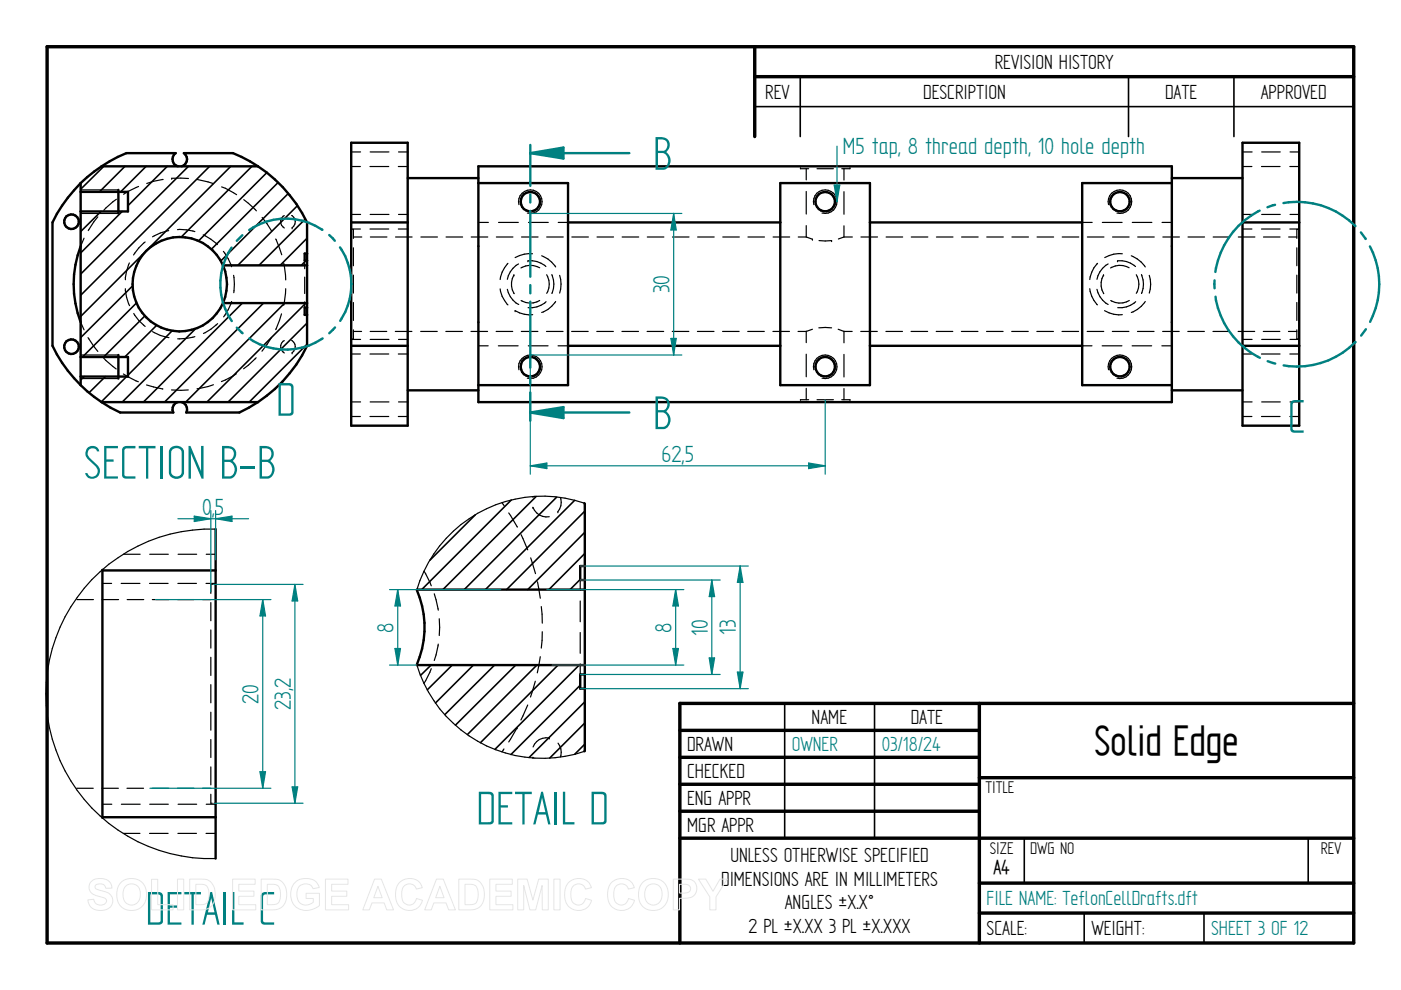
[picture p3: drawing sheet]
<svg xmlns="http://www.w3.org/2000/svg" width="297mm" height="210mm" viewBox="0 0 297 210" stroke-linecap="round" stroke-linejoin="round" font-family="sans-serif">
<g fill="none" stroke="#000" stroke-width=".72">
<path d="M10 9.9h277v190h-277zM160 9.9v19.1M160 16.3h127M144.1 154.9h63.5M207.6 149.1v50.8M287 149.1h-142.9v50.8M144.1 160.6h63.5M144.1 166.3h63.5M144.1 172h63.5M144.1 177.7h142.9M207.6 164.9h79.4M207.6 187.2h79.4"/>
<path d="M207.6 193.6h79.4"/>
</g>
<path d="M169.7 16.3v12.7M239.3 16.3v12.7M261.6 16.3v12.7M160 22.6h127M166.4 149.1v28.6M185.4 149.1v28.6M217.2 177.8v9.4M277.4 177.8v9.4M229.9 193.6v6.3M255.3 193.6v6.3" fill="none" stroke="#000" stroke-width=".34"/>
<g fill="none" stroke="#000" stroke-width=".51">
<path d="M74.5 30.3h11.9v60h-11.9zM86.4 37.8h15M101.4 35.3h147.1v50h-147.1zM101.4 38.8h19v42.9h-19M165.4 38.8h19v42.9h-19zM248.5 37.8h14.9M248.5 38.8h-19.1v42.9h19.1M263.4 30.3h12.1v60h-12.1zM74.5 47.2h11.9M120.4 47.2h45M184.4 47.2h45M263.4 47.2h12.1"/>
<path d="M74.5 73.3h11.9M120.4 73.3h45M184.4 73.3h45M263.4 73.3h12.1M86.4 82.8h15M248.5 82.8h14.9"/>
<circle cx="112.4" cy="42.7" r="2.07"/>
<circle cx="175" cy="42.7" r="2.07"/>
<circle cx="237.5" cy="42.7" r="2.06"/>
<circle cx="112.4" cy="77.8" r="2.07"/>
<circle cx="175" cy="77.8" r="2.07"/>
<circle cx="237.5" cy="77.8" r="2.06"/>
</g>
<g fill="none" stroke="#000" stroke-width=".25">
<path d="M74.5 32.2h2M74.5 35.3h1.9M78.4 35.3h4M78.5 32.2h4M84.5 35.3h1.9M84.5 32.2h1.9M169.7 35.6v.2h1.7M169.7 35.3v.1M170.9 35.8v2.3M173.2 35.8h3.5M178.9 35.8v2.4M180.2 35.6v.2h-1.7"/>
<path d="M180.2 35.3v.1M263.4 35.3h2M263.4 32.2h2.1M267.5 35.3h3.9M267.5 32.2h3.9M273.5 35.3h2M273.5 32.2h2M74.5 48.6h.1M74.5 45.5h2M74.5 48.6h1.9M74.8 48.6l.1 1.9M74.9 50.2h1.8"/>
<path d="M74.9 52.5v3.8M74.9 58.3v3.8M78.4 48.6h4M78.5 45.5h4M78.5 50.2h3.5M83.9 50.2h3.5M84.5 48.6h1.9M84.5 45.5h1.9M89.2 50.2h3.5M94.6 50.2h3.5M99.9 50.2h3.5M101.4 47.2h2.1"/>
<path d="M105.2 50.2h3.6M105.7 47.2h4.2M107.7 55.8a6.4 6.4 0 0 0-1.7 3.5M109 58.3h.1M109 58.3a3.9 3.9 0 0 0 0 4M109.9 56a4.8 4.8 0 0 0-2.3 3.2M110 43.4a2.5 2.5 0 0 1 2.2-3.1 2.5 2.5 0 0 1 2.7 2.7 2.5 2.5 0 0 1-3.1 2.2M110.6 50.2h3.5M111.9 55.3h.1M112 55.3a4.9 4.9 0 0 1 3.7 1.2M112.1 47.2h4.1M112.9 53.8a6.3 6.3 0 0 0-3.7 .8"/>
<path d="M114.4 56.8a4 4 0 0 0-4 0M114.8 54.2a6 6 0 0 1 3 2.4M115.9 50.2h3.5M115.9 58.3a3.8 3.8 0 0 1 0 3.9M117 58.2a5 5 0 0 1 0 4M118.4 47.2h2M118.7 58.4a6.1 6.1 0 0 1 0 3.7M121.2 50.2h3.6M126.6 50.2h3.5M131.9 50.2h3.5M137.2 50.2h3.6M142.6 50.2h3.5"/>
<path d="M147.9 50.2h3.5M153.2 50.2h3.6M158.6 50.2h3.5M163.9 50.2h3.5M169.2 50.2h1.8M170.9 47.8v2.4l1.4 .5M170.9 40.6v4.8M172.3 50.7h.1M172.5 43.4a2.51 2.51 0 0 1 2.3-3.1 2.51 2.51 0 0 1 2.7 2.7 2.51 2.51 0 0 1-3.2 2.2M173.6 51h2.7M176.3 51h.1M178.9 40.6v4.8"/>
<path d="M178.9 47.9v2.3M178.9 50.2h1.8M178.9 50.2l-1.1 .5M182.5 50.2h3.6M187.9 50.2h3.5M193.2 50.2h3.5M198.5 50.2h3.6M203.9 50.2h3.5M209.2 50.2h3.5M214.5 50.2h3.6M219.9 50.2h3.5M225.2 50.2h3.5"/>
<path d="M229.4 47.2h2.2M230.5 50.2h3.6M232.7 55.8a5.6 5.6 0 0 0-1.6 3.5M233.7 47.2h4.2M234 58.3a3.9 3.9 0 0 0 0 4M234 58.3h.1M234.9 56a4.8 4.8 0 0 0-2.3 3.2M235 43.4a2.5 2.5 0 0 1 2.2-3.1 2.5 2.5 0 0 1 2.7 2.7 2.5 2.5 0 0 1-3.1 2.2M235.9 50.2h3.5M236.9 55.3h.1M237 55.3a4.9 4.9 0 0 1 3.7 1.2M238 53.8a6.2 6.2 0 0 0-3.8 .8"/>
<path d="M239.4 56.8a3.9 3.9 0 0 0-3.9 0M239.9 54.2a6.5 6.5 0 0 1 2.9 2.4M240.1 47.2h4.1M240.9 58.3a3.8 3.8 0 0 1 0 3.9M241.2 50.2h3.5M242 58.2a5 5 0 0 1 0 4M243.7 58.4a6.1 6.1 0 0 1 0 3.7M246.4 47.2h2.1M246.5 50.2h3.6M251.9 50.2h3.5M257.2 50.2h3.5M262.5 50.2h3.6"/>
<path d="M263.4 48.6h2M263.4 45.5h2.1M267.5 48.6h3.9M267.5 45.5h3.9M267.9 50.2h3.5M273.2 50.2h1.8M273.5 48.6h2M273.5 45.5h2M275 52.5v3.8M275 58.3v3.8M275.1 48.6h-.1v1.9M275.3 48.6h.2"/>
<path d="M74.5 71.8h.1M74.5 75.1h1.9M74.5 72h2M74.9 70.3h1.8M74.9 64.1v3.8M74.9 69.9v1.9h-.1M78.4 75.1h4M78.5 70.3h3.5M78.5 72h4M83.8 70.3h3.5M84.5 75.1h1.9M84.5 72h1.9"/>
<path d="M89.2 70.3h3.5M94.5 70.3h3.5M99.9 70.3h3.5M101.4 73.3h2.1M105.2 70.3h3.5M105.7 73.3h4.2M106 61.3a5.8 5.8 0 0 0 1.7 3.3M107.6 61.3a4.7 4.7 0 0 0 2.4 3.3M109.2 65.9h.1M109.2 65.9a6 6 0 0 0 3.7 .8M110 78.4a2.5 2.5 0 0 1 2.2-3.1 2.5 2.5 0 0 1 2.7 2.7 2.5 2.5 0 0 1-3.1 2.2M110.5 70.3h3.5"/>
<path d="M112 73.3h4.2M114.4 63.7a3.8 3.8 0 0 1-3.9 0M115.8 64a4.9 4.9 0 0 1-3.8 1.2M115.9 70.3h3.5M117.8 63.9a6 6 0 0 1-3 2.4M118.3 73.3h2.1M121.2 70.3h3.5M126.5 70.3h3.5M131.9 70.3h3.5M137.2 70.3h3.5M142.5 70.3h3.5M147.9 70.3h3.5"/>
<path d="M153.2 70.3h3.5M158.5 70.3h3.5M163.9 70.3h3.5M169.2 70.3h1.8M170.9 70.2v2.4M170.9 75.1v4.8M172.3 69.8l-1.4 .5M172.5 78.4a2.51 2.51 0 0 1 2.3-3.1 2.51 2.51 0 0 1 2.7 2.7 2.51 2.51 0 0 1-3.2 2.2M176.3 69.5h-2.7M177.7 69.8l1.2 .5h1.8M178.9 70.2v2.5M178.9 75.1v4.8"/>
<path d="M182.5 70.3h3.5M187.8 70.3h3.5M193.2 70.3h3.5M198.5 70.3h3.5M203.8 70.3h3.5M209.2 70.3h3.5M214.5 70.3h3.5M219.8 70.3h3.5M225.2 70.3h3.5M229.4 73.3h2.1M230.5 70.3h3.5M231.1 61.2a6 6 0 0 0 1.6 3.4"/>
<path d="M232.6 61.3a4.8 4.8 0 0 0 2.3 3.3M233.7 73.3h4.2M234.2 65.9a6 6 0 0 0 3.8 .8M235 78.4a2.5 2.5 0 0 1 2.2-3.1 2.5 2.5 0 0 1 2.7 2.7 2.5 2.5 0 0 1-3.1 2.2M235.8 70.3h3.5M239.4 63.7a3.8 3.8 0 0 1-3.9 0M240 73.3h4.2M240.8 64a4.9 4.9 0 0 1-3.8 1.2M241.2 70.3h3.5M242.8 63.9a6 6 0 0 1-2.9 2.4M246.3 73.3h2.2M246.5 70.3h3.5"/>
<path d="M251.8 70.3h3.6M257.2 70.3h3.5M262.5 70.3h3.5M263.4 75.1h2M263.4 72h2.1M267.5 75.1h3.9M267.5 72h3.9M267.8 70.3h3.6M273.2 70.3h1.8M273.5 75.1h2M273.5 72h2M275 64.1v3.8"/>
<path d="M275 69.9v1.9h.1M275.3 71.8h.2M74.5 85.2h2M74.5 88.3h1.9M78.4 88.3h4M78.5 85.2h4M84.5 88.3h1.9M84.5 85.2h1.9M169.7 85.1v.2M170.9 82.3v2.5M171.4 84.8h-1.7v.1M173.2 84.8h3.5"/>
<path d="M178.5 84.8h1.7v.1M178.9 82.4v2.4M180.2 85.1v.2M263.4 88.3h2M263.4 85.2h2.1M267.5 88.3h3.9M267.5 85.2h3.9M273.5 88.3h2M273.5 85.2h2"/>
</g>
<path d="M133.4 32.5h-21v6.9M112.4 41.2v1.7M112.4 44.7v14M112.4 60.5v1.7M112.4 64v13.9M112.4 79.7v1.7M112.4 83.2v4.3" fill="none" stroke="#008080" stroke-width=".51"/>
<path d="M112.4 32.5l7.1-1.2v2.3z" fill="#008080"/>
<path d="M112.4 32.5l7.1-1.2v2.3zM112.4 87.5h21" fill="none" stroke="#008080" stroke-width=".51"/>
<path d="M112.4 87.5l7.1-1.2v2.3z" fill="#008080"/>
<g fill="none" stroke="#008080" stroke-width=".51">
<path d="M112.4 30.7v1.8M49.1 52.5a13.8 13.8 0 0 0 0 15.6M51.4 49.9l-1.2 1.2M68.4 48.7a13.8 13.8 0 0 0-15.6 .1M69.8 49.8l1.2 1.3M72.1 52.5a13.9 13.9 0 0 1 0 15.5M257.5 59.4v1.7M267.1 44.7a17.3 17.3 0 0 0-9.4 13M270.3 43.4l-1.6 .5M272.1 43.1a17.1 17.1 0 0 1 15.3 4.9M288.5 49.3l1.1 1.4M290.4 52.2a17.2 17.2 0 0 1 .1 16"/>
<path d="M50.2 69.5l1.2 1.2M52.9 71.8a13.9 13.9 0 0 0 15.5 0M71 69.4l-1.2 1.3M257.7 62.9a17.2 17.2 0 0 0 9.4 13M268.8 76.6l1.6 .5M287.4 72.5a17.2 17.2 0 0 1-15.2 5M289.6 69.8l-1 1.4M112.4 87.5l7.1-1.2v2.3zM112.4 87.5v1.7"/>
</g>
<g fill="none" stroke="#000" stroke-width=".34">
<path d="M22 35.3l-4.9 4.8M26.5 35.3l-5.4 5.4M31 35.3l-5.4 5.4M35.5 35.3l-8.4 8.3M40 35.3l-22.9 22.8M44.4 35.3l-27.3 27.3M48.9 35.3l-31.8 31.8M53.4 35.3l-15 14.9M56.6 36.6l-14.5 14.5M59 38.7l-14.2 14.1M21.4 44.8l-4.3 4.3M25.9 44.8l-8.8 8.8"/>
<path d="M61.1 41l-14.3 14.3M63.1 43.6l-12.7 12.7M64.7 46.4l-9.8 9.9M64.9 55.2l-1 1.1M65.1 50.5l-5.7 5.8M17.9 79.8l-.8 .8M22.3 79.8l-3.4 3.5M26.8 79.8l-5.3 5.4M28.1 60.6l-11 11M29 64.2l-11.5 11.5M30.7 67l-8.7 8.7M33.2 69l-6.7 6.7"/>
<path d="M36.5 70.1l-9.4 9.4M41.5 69.7l-15.6 15.6M51.4 64.3l-21 21M55.9 64.3l-21 21M60.4 64.3l-21 21M64.9 64.3l-21 21M65.1 68.5l-16.8 16.8M65.1 73l-12.3 12.3M100.8 109.1l-9.7 9.7M108.4 106l-19 19M113.7 105.3l-19.8 19.7M118 105.4l-19.6 19.6"/>
<path d="M121.8 106.1l-18.9 18.9M124 112.9l-12.1 12.1M124 108.4l-16.6 16.6M124 117.3l-7.6 7.7M123 122.9l-2.1 2.1M91.4 141l-2.2 2.2M95.9 141l-5.3 5.3M100.4 141l-8.1 8.1M104.9 141l-10.6 10.5M109.3 141l-12.7 12.8M113.8 141l-14.7 14.7M118.3 141l-16.4 16.5"/>
<path d="M122.8 141l-17.9 17.9M123 145.3l-14.7 14.7M124 157.8l-2.1 2.1M124 153.3l-7.5 7.4M124 148.8l-11.8 11.8"/>
</g>
<g fill="none" stroke="#000" stroke-width=".51">
<path d="M17.1 38.8v42.9M17.1 38.8a31.4 31.4 0 0 0-6 8.4v26.1a28.8 28.8 0 0 0 6 8.4M21.5 35.3h33.2M21.5 35.3l-1.5 1.1-2.9 2.4M21.5 35.3l3.5-2 1.8-.8h10.5a1.56 1.56 0 0 0-.7 1.5 1.56 1.56 0 0 0 1.1 1.3M54.7 35.3a29.7 29.7 0 0 1 10.4 11.9v26.1a30.2 30.2 0 0 1-10.4 12M54.7 35.3l-1.7-1.1-3.6-1.7h-10.4a1.56 1.56 0 0 1 .6 1.5 1.56 1.56 0 0 1-1.1 1.3M17.1 40.7h10v4.1h-10M17.1 52.2a22.7 22.7 0 0 0 0 16.1M25.1 40.3v5M47.3 56.3a10 10 0 0 0-15.3-3.9 10 10 0 0 0 0 15.8 10 10 0 0 0 15.3-3.9M47.3 56.3h17.8"/>
<path d="M47.3 56.3a9.9 9.9 0 0 1 0 8M65.1 53.8h-.5v1.4h.5M17.1 75.7h10v4.1h-10M25.1 75.3v5M47.3 64.3h17.8M65.1 65.2h-.5v1.6h.5M17.1 81.7l1.4 1.3 3 2.3M21.5 85.3h33.2M21.5 85.3l4 2.2h11.2a1.55 1.55 0 0 1 1-2.2M38.5 85.3a1.54 1.54 0 0 1 1 2.2h11.3l3.9-2.2M45.7 112.2v69.8M123.9 106.7v52.6"/>
<path d="M21.7 120.8v52.6M21.7 120.9h24M88.4 125.1a19.8 19.8 0 0 1 0 15.8M88.4 125h35.6M124 120h-1v3h1M88.4 141h35.6M124 143h-1v3h1M21.7 173.3h24"/>
<circle cx="15.2" cy="47" r="1.56"/>
<circle cx="15.2" cy="73.5" r="1.55"/>
</g>
<g fill="none" stroke="#000" stroke-width=".25">
<path d="M29.4 39.5l-3.2 1.7M34.6 38.1l-2 .3-1.5 .5M36.4 37.8h3.6M36.4 37.8h.1M37.7 35.3h.1M38 35.3h.2M38.4 35.3h.1M41.8 38.1l3.5 .8M47 39.6l.8 .3 2.4 1.4M17.1 40.3h8M17.1 45.3h8M17.8 50.5l-.7 1.7"/>
<path d="M20.7 46l-2 2.9M24.7 42.2l-2.7 2.4M27.4 55.8a9.7 9.7 0 0 0-.8 3.5M30.8 51.3a10.4 10.4 0 0 0-2.5 2.8M35.8 48.9a10.5 10.5 0 0 0-3.5 1.3M37.6 48.7a10.2 10.2 0 0 1 3.7 .4M43.1 49.8l1.6 .9 1.4 1.2M47.4 53.3a10.7 10.7 0 0 1 1.7 3.3M49.5 58.4l.2 1.8-.1 1.9M51.7 42.3l2.7 2.4M55.6 46.1l2 2.9M58.5 50.7l1.2 3.3"/>
<path d="M60.2 55.8l.4 3.6M60.3 45.7a1.48 1.48 0 0 0 0 2.6M61.8 45.7a1.55 1.55 0 0 1 .1 2.6M61.9 48.3h.1M64.6 55.2v1.8M64.6 58.8v3.4M17.1 68.3l.7 1.6M17.1 75.3h8M18.7 71.6l2 2.9M22 75.9l2.6 2.3M26.2 79.3l3.1 1.6M26.6 61.2a9.1 9.1 0 0 0 .9 3.6"/>
<path d="M28.4 66.5a9.3 9.3 0 0 0 2.4 2.7M32.3 70.3a9.2 9.2 0 0 0 3.5 1.3M41.3 71.4l-1.8 .4h-1.8M46.1 68.6l-1.4 1.2-1.6 .9M49.1 63.9a10.5 10.5 0 0 1-1.7 3.3M50.1 79.2l-3.2 1.7M54.3 75.9l-2.7 2.3M57.6 71.5l-2.1 3M59.7 66.5l-1.2 3.4M60.3 72.2a1.48 1.48 0 0 0 0 2.6M60.6 61.2l-.4 3.5M61.8 72.2a1.55 1.55 0 0 1 .1 2.6"/>
<path d="M61.9 74.8h.1M64.6 64v1.2M17.1 80.3h8M31.1 81.6l3.4 .9M36.4 82.7h3.5M37.7 85.3h.1M38 85.2h.2M38.4 85.3h.1M45.3 81.6l-3.5 .8M26.2 117.5h3.5M31.7 117.5h4M37.8 117.5h3.9"/>
<path d="M43.7 117.5h2M45.7 112.2a34.9 34.9 0 0 0-36 34.9 34.9 34.9 0 0 0 36 34.9M106.4 106.6l.5 .6M107.9 108.8l1.8 3M110.5 113.4l1.4 3.2M112.5 118.3l1 3.3M113 107.6a3.1 3.1 0 0 0 3.5 2M113 107.6h.1M113.1 105.3l-.1 .2M118.3 108.5h.1M118.8 105.5a3.1 3.1 0 0 1-.5 3M123.9 106.7a27.8 27.8 0 0 0-35.6 18.4"/>
<path d="M16.3 127.1h3.5M21.6 127.1h3.5M21.7 123.7h2M25.7 123.7h4M27 127.1h3.5M31.7 123.7h3.9M32.3 127.1h3.5M37.6 127.1h3.5M37.7 123.7h4M43 127.1h1.7M43.7 123.7h2M44.7 127.8v3.8"/>
<path d="M44.7 133.6v3.8M44.7 139.4v3.8M45 123.9h-.3v1.9M45.4 123.9h.3M89.9 121.1l1.5 3.1M92.1 125.9l.8 3.5M92.9 136.6l-.8 3.4M93.1 131.2v3.5M114 123.4l.6 3.4M114.6 139.2l-.7 3.5M114.8 128.6l.2 3.5M115 133.9l-.2 3.5"/>
<path d="M123 123v2.2M123 127.4v4.4M123 134.1v4.4M44.7 145.2v3.8M44.7 151v3.8M44.7 156.8v3.8M88.3 140.9l1.6 4M89.9 144.9a27.7 27.7 0 0 0 34 14.4M91.4 141.8l-1.5 3.1M106.8 158.8l-.4 .6M109.6 154.3h.1M109.6 154.3l-1.7 3"/>
<path d="M111.9 149.5l-1.5 3.2M113.5 144.4l-1 3.4M116.5 156.5a2.99 2.99 0 0 0-3.5 1.9M116.5 156.5h.1M118.3 157.6a3.1 3.1 0 0 1 .5 2.9M123 140.8v2.2M16.3 167.1h3.5M21.6 167.1h3.5M21.7 170.5h2M25.7 170.5h4M26.2 176.7h3.5M26.9 167.1h3.5"/>
<path d="M31.7 176.7h3.9M31.7 170.5h4M32.3 167.1h3.5M37.6 167.1h3.5M37.7 176.7h4M37.8 170.5h3.9M42.9 167.1h1.8M43.7 176.7h2M43.7 170.5h2M44.7 162.6v3.8M44.7 168.4v1.9h.3M45.4 170.3h.3"/>
<path d="M113 160.6l.1 .1M113 160.6h.1"/>
</g>
<path d="M115.9 125h29.1M142.7 137.5h1.1l-.5 3.5zM117 141h28" fill="none" stroke="#008080" stroke-width=".25"/>
<path d="M142.7 137.5h1.1l-.5 3.5z" fill="#008080"/>
<path d="M143.3 125l.5 3.5h-1.1z" fill="none" stroke="#008080" stroke-width=".25"/>
<path d="M143.3 125l.5 3.5h-1.1z" fill="#008080"/>
<path d="M123 120h35.7M143.3 125v16M123 146h35.7M156.3 142.5h1.2l-.6 3.5z" fill="none" stroke="#008080" stroke-width=".25"/>
<path d="M156.3 142.5h1.2l-.6 3.5z" fill="#008080"/>
<path d="M156.9 120l.6 3.5h-1.2z" fill="none" stroke="#008080" stroke-width=".25"/>
<path d="M156.9 120l.6 3.5h-1.2z" fill="#008080"/>
<path d="M123 123h29.7M150.9 123l.6 3.5h-1.1zM156.9 120v26M123 143h29.7" fill="none" stroke="#008080" stroke-width=".25"/>
<path d="M150.9 123l.6 3.5h-1.1z" fill="#008080"/>
<path d="M150.4 139.5h1.1l-.6 3.5z" fill="none" stroke="#008080" stroke-width=".25"/>
<path d="M150.4 139.5h1.1l-.6 3.5z" fill="#008080"/>
<path d="M82.6 125h23.6M83.7 137.5h1.2l-.6 3.5zM150.9 123v20M82.6 141h5.7" fill="none" stroke="#008080" stroke-width=".25"/>
<path d="M83.7 137.5h1.2l-.6 3.5z" fill="#008080"/>
<path d="M84.3 125l.6 3.5h-1.2z" fill="none" stroke="#008080" stroke-width=".25"/>
<path d="M84.3 125l.6 3.5h-1.2z" fill="#008080"/>
<path d="M45.3 123.9h19M62.5 123.9l.6 3.5h-1.2zM84.3 125v16M45.5 170.3h18.8" fill="none" stroke="#008080" stroke-width=".25"/>
<path d="M62.5 123.9l.6 3.5h-1.2z" fill="#008080"/>
<path d="M61.9 166.8h1.2l-.6 3.5z" fill="none" stroke="#008080" stroke-width=".25"/>
<path d="M61.9 166.8h1.2l-.6 3.5z" fill="#008080"/>
<path d="M41.2 109.4l3.5 .6-3.5 .6zM44.7 108.2v17.3M45.7 108.2v10.5M62.5 123.9v46.4" fill="none" stroke="#008080" stroke-width=".25"/>
<path d="M41.2 109.4l3.5 .6-3.5 .6z" fill="#008080"/>
<path d="M45.7 110l3.5-.6v1.2z" fill="none" stroke="#008080" stroke-width=".25"/>
<path d="M45.7 110l3.5-.6v1.2z" fill="#008080"/>
<path d="M37.7 110h15M33 127.1h24.4M55.7 127.1l.6 3.5h-1.2zM31.8 167.1h25.6" fill="none" stroke="#008080" stroke-width=".25"/>
<path d="M55.7 127.1l.6 3.5h-1.2z" fill="#008080"/>
<path d="M55.1 163.6h1.2l-.6 3.5z" fill="none" stroke="#008080" stroke-width=".25"/>
<path d="M55.1 163.6h1.2l-.6 3.5z" fill="#008080"/>
<path d="M177.5 31v11.8M55.7 127.1v40" fill="none" stroke="#008080" stroke-width=".25"/>
<path d="M176.9 39.2h1.2l-.6 3.6z" fill="#008080"/>
<path d="M176.9 39.2h1.2l-.6 3.6zM112.4 75.3v25.2M112.4 98.8l3.5-.6v1.2zM175 84.8v15.7" fill="none" stroke="#008080" stroke-width=".25"/>
<path d="M112.4 98.8l3.5-.6v1.2z" fill="#008080"/>
<path d="M171.4 98.2l3.6 .6-3.6 .6z" fill="none" stroke="#008080" stroke-width=".25"/>
<path d="M171.4 98.2l3.6 .6-3.6 .6z" fill="#008080"/>
<path d="M112.4 45.3h32.2M142.8 45.3l.6 3.5h-1.2zM112.4 75.3h32.2M112.4 98.8h62.6" fill="none" stroke="#008080" stroke-width=".25"/>
<path d="M142.8 45.3l.6 3.5h-1.2z" fill="#008080"/>
<path d="M142.2 71.8h1.2l-.6 3.5z" fill="none" stroke="#008080" stroke-width=".25"/>
<path d="M142.2 71.8h1.2l-.6 3.5z" fill="#008080"/>
<path d="M142.8 45.3v30" fill="none" stroke="#008080" stroke-width=".25"/>
<g fill="none" stroke="#e6e6e6" stroke-width=".21">
<path d="M19.3 186.9a3.1 3.1 0 0 1 4 .2l.4 1.2h-1.3a1.29 1.29 0 0 0-1-.9 1.29 1.29 0 0 0-1.2 .5l.1 .5 .4 .2a4.8 4.8 0 0 1 2.9 1.4 2.1 2.1 0 0 1-.2 2.3 2.1 2.1 0 0 1-2.1 .7 2.35 2.35 0 0 1-2.7-2.2l1.3-.1a1.41 1.41 0 0 0 1.2 1.2 1.41 1.41 0 0 0 1.5-.9 1.28 1.28 0 0 0-1.3-.9 2.4 2.4 0 0 1-2.4-2l.1-.6zM25.8 186.9a3.3 3.3 0 0 1 3.8-.2 3.3 3.3 0 0 1 1.4 3.6 3.2 3.2 0 0 1-3.6 2.7 3.2 3.2 0 0 1-2.6-3.8 3.1 3.1 0 0 1 1-2.3zM26.6 188a1.87 1.87 0 0 1 2.2-.4 1.87 1.87 0 0 1 1 2 1.88 1.88 0 0 1-1.9 2.3 1.88 1.88 0 0 1-1.8-2.3l.1-.8zM32.1 186.4h1.3v5.4h3.3v1.1h-4.6zM37.6 186.4h1.3v6.5h-1.3zM40.2 186.4h2.4a2.79 2.79 0 0 1 3 3.3 2.8 2.8 0 0 1-2.9 3.2h-2.5zM41.5 187.5a2.64 2.64 0 0 1 2.4 .5 3.3 3.3 0 0 1-.2 3.6l-.9 .2h-1.3zM49.3 186.4h4.8v1.1h-3.5v1.4h3.2v1.1h-3.2v1.8h3.6v1.1h-4.9zM55.4 186.4h2.3a2.79 2.79 0 0 1 3.1 3.3 2.8 2.8 0 0 1-3 3.2h-2.4zM56.7 187.5a2.64 2.64 0 0 1 2.4 .5 3.3 3.3 0 0 1-.3 3.6l-.8 .2h-1.3zM62.4 187.2a3.4 3.4 0 0 1 4.9 .2l.4 .8-1.3 .2a1.83 1.83 0 0 0-2.2-.9 1.83 1.83 0 0 0-1.3 2.1 2.02 2.02 0 0 0 1.1 2.1 2.02 2.02 0 0 0 2.4-.4v-.8h-1.5v-1.1h2.8v2.6a3.6 3.6 0 0 1-5.8-1 4 4 0 0 1 .5-3.8zM69 186.4h4.8v1.1h-3.5v1.4h3.2v1.1h-3.2v1.8h3.6v1.1h-4.9z"/>
<path d="M79.4 186.4h1.5l2.5 6.5h-1.4l-.6-1.5h-2.5l-.6 1.5h-1.4zM80.1 187.9l.9 2.4h-1.8zM84.7 187.2a2.86 2.86 0 0 1 4.8 1l-1.2 .3a1.58 1.58 0 0 0-1.9-1.1 1.58 1.58 0 0 0-1.2 1.8 2.19 2.19 0 0 0 1.2 2.7 1.54 1.54 0 0 0 1.9-1.4l1.3 .4a2.92 2.92 0 0 1-3.4 2.1 2.92 2.92 0 0 1-2.3-3.3l.2-1.5zM92.5 186.4h1.5l2.6 6.5h-1.5l-.5-1.5h-2.6l-.6 1.5h-1.4zM93.3 187.9l.8 2.4h-1.7zM97.3 186.4h2.3a2.79 2.79 0 0 1 3.1 3.3 2.8 2.8 0 0 1-3 3.2h-2.4zM98.6 187.5a2.64 2.64 0 0 1 2.4 .5 3.3 3.3 0 0 1-.3 3.6l-.8 .2h-1.3zM103.8 186.4h4.8v1.1h-3.4v1.4h3.2v1.1h-3.2v1.8h3.6v1.1h-5zM109.8 186.4h2l1.2 4.4 1.2-4.4h2v6.5h-1.2l-.1-5.2-1.3 5.2h-1.3l-1.3-5.2v5.2h-1.2zM117.4 186.4h1.3v6.5h-1.3zM120.5 187.2a2.86 2.86 0 0 1 4.9 1l-1.3 .3a1.58 1.58 0 0 0-1.8-1.1 1.58 1.58 0 0 0-1.3 1.8 2.19 2.19 0 0 0 1.3 2.7 1.54 1.54 0 0 0 1.9-1.4l1.2 .4a2.92 2.92 0 0 1-3.4 2.1 2.92 2.92 0 0 1-2.3-3.3l.2-1.5zM129.6 187.2a2.86 2.86 0 0 1 4.9 1l-1.3 .3a1.58 1.58 0 0 0-1.8-1.1 1.58 1.58 0 0 0-1.3 1.8 2.19 2.19 0 0 0 1.3 2.7 1.54 1.54 0 0 0 1.9-1.4l1.2 .4a2.92 2.92 0 0 1-3.4 2.1 2.92 2.92 0 0 1-2.3-3.3l.2-1.5z"/>
<path d="M136.5 186.9a3.3 3.3 0 0 1 3.7-.2 3.3 3.3 0 0 1 1.5 3.6 3.2 3.2 0 0 1-3.7 2.7 3.2 3.2 0 0 1-2.6-3.8 3.1 3.1 0 0 1 1.1-2.3zM137.2 188a1.87 1.87 0 0 1 2.2-.4 1.87 1.87 0 0 1 1 2 1.88 1.88 0 0 1-1.9 2.3 1.88 1.88 0 0 1-1.8-2.3l.1-.8zM142.7 186.4h2.1a2.49 2.49 0 0 1 2.7 1 2.11 2.11 0 0 1-.1 2.2 2.11 2.11 0 0 1-2.1 .8l-1.2 .1v2.4h-1.4zM144.1 187.5h.6a1.28 1.28 0 0 1 1.7 .9 1.21 1.21 0 0 1-1.6 1h-.7zM148.1 186.4h1.5l1.6 2.6 1.5-2.6h1.5l-2.4 3.8v2.7h-1.3v-2.7z"/>
</g>
<g font-size="11.3" fill="#008080">
<text x="138.5" y="36">B</text>
<text x="58.5" y="88.1">D</text>
<text x="138.5" y="91">B</text>
<text x="273" y="91.7">C</text>
<text x="17.7" y="101.5">SECTION B-B</text>
<text x="101" y="174.8">DETAIL D</text>
<text x="30.9" y="196">DETAIL C</text>
</g>
<text font-size="10.1" x="232" y="160.1">Solid Edge</text>
<g font-size="5.6" fill="#008080">
<text x="178.7" y="32.7">M5 tap, 8 thread depth, 10 hole depth</text>
<text x="141.9" y="62.2" transform="rotate(-90 141.9 62.2)">30</text>
<text x="140.2" y="97.9">62,5</text>
<text x="42.8" y="109.1">0,5</text>
<text x="83.4" y="134.1" transform="rotate(-90 83.4 134.1)">8</text>
<text x="142.4" y="134.1" transform="rotate(-90 142.4 134.1)">8</text>
<text x="150.1" y="134.7" transform="rotate(-90 150.1 134.7)">10</text>
<text x="156" y="134.6" transform="rotate(-90 156 134.6)">13</text>
<text x="54.8" y="149.2" transform="rotate(-90 54.8 149.2)">20</text>
<text x="61.6" y="150.5" transform="rotate(-90 61.6 150.5)">23,2</text>
</g>
<g font-size="4.9">
<text x="210.9" y="14.6">REVISION HISTORY</text>
<text x="162.2" y="20.9">REV</text>
<text x="195.7" y="20.9">DESCRIPTION</text>
<text x="247" y="20.9">DATE</text>
<text x="267.3" y="20.9">APPROVED</text>
<text x="172.1" y="153.5">NAME</text>
<text x="193.1" y="153.5">DATE</text>
<text x="145.7" y="159.2">DRAWN</text>
<text x="145.7" y="164.9">CHECKED</text>
<text x="145.7" y="170.6">ENG APPR</text>
<text x="145.7" y="176.3">MGR APPR</text>
<text x="154.9" y="182.8">UNLESS OTHERWISE SPECIFIED</text>
<text x="152.9" y="187.8">DIMENSIONS ARE IN MILLIMETERS</text>
<text x="158.7" y="197.7">2 PL ±X.XX 3 PL ±X.XXX</text>
<text x="166.4" y="192.8">ANGLES ±X.X°</text>
<text x="209.2" y="198.2">SCALE:</text>
<text x="231.4" y="198.2">WEIGHT:</text>
</g>
<g font-size="4.9" fill="#008080">
<text x="167.9" y="159.2">OWNER</text>
<text x="186.9" y="159.2">03/18/24</text>
<text x="209.2" y="191.9">FILE NAME: TeflonCellDrafts.dft</text>
<text x="256.8" y="198.3">SHEET 3 OF 12</text>
</g>
<text font-size="4.8" x="210.6" y="185.2">A4</text>
<g font-size="4.1">
<text x="208.9" y="168.1">TITLE</text>
<text x="209.8" y="181">SIZE</text>
<text x="218.4" y="181">DWG NO</text>
<text x="280" y="181">REV</text>
</g>
</svg>
